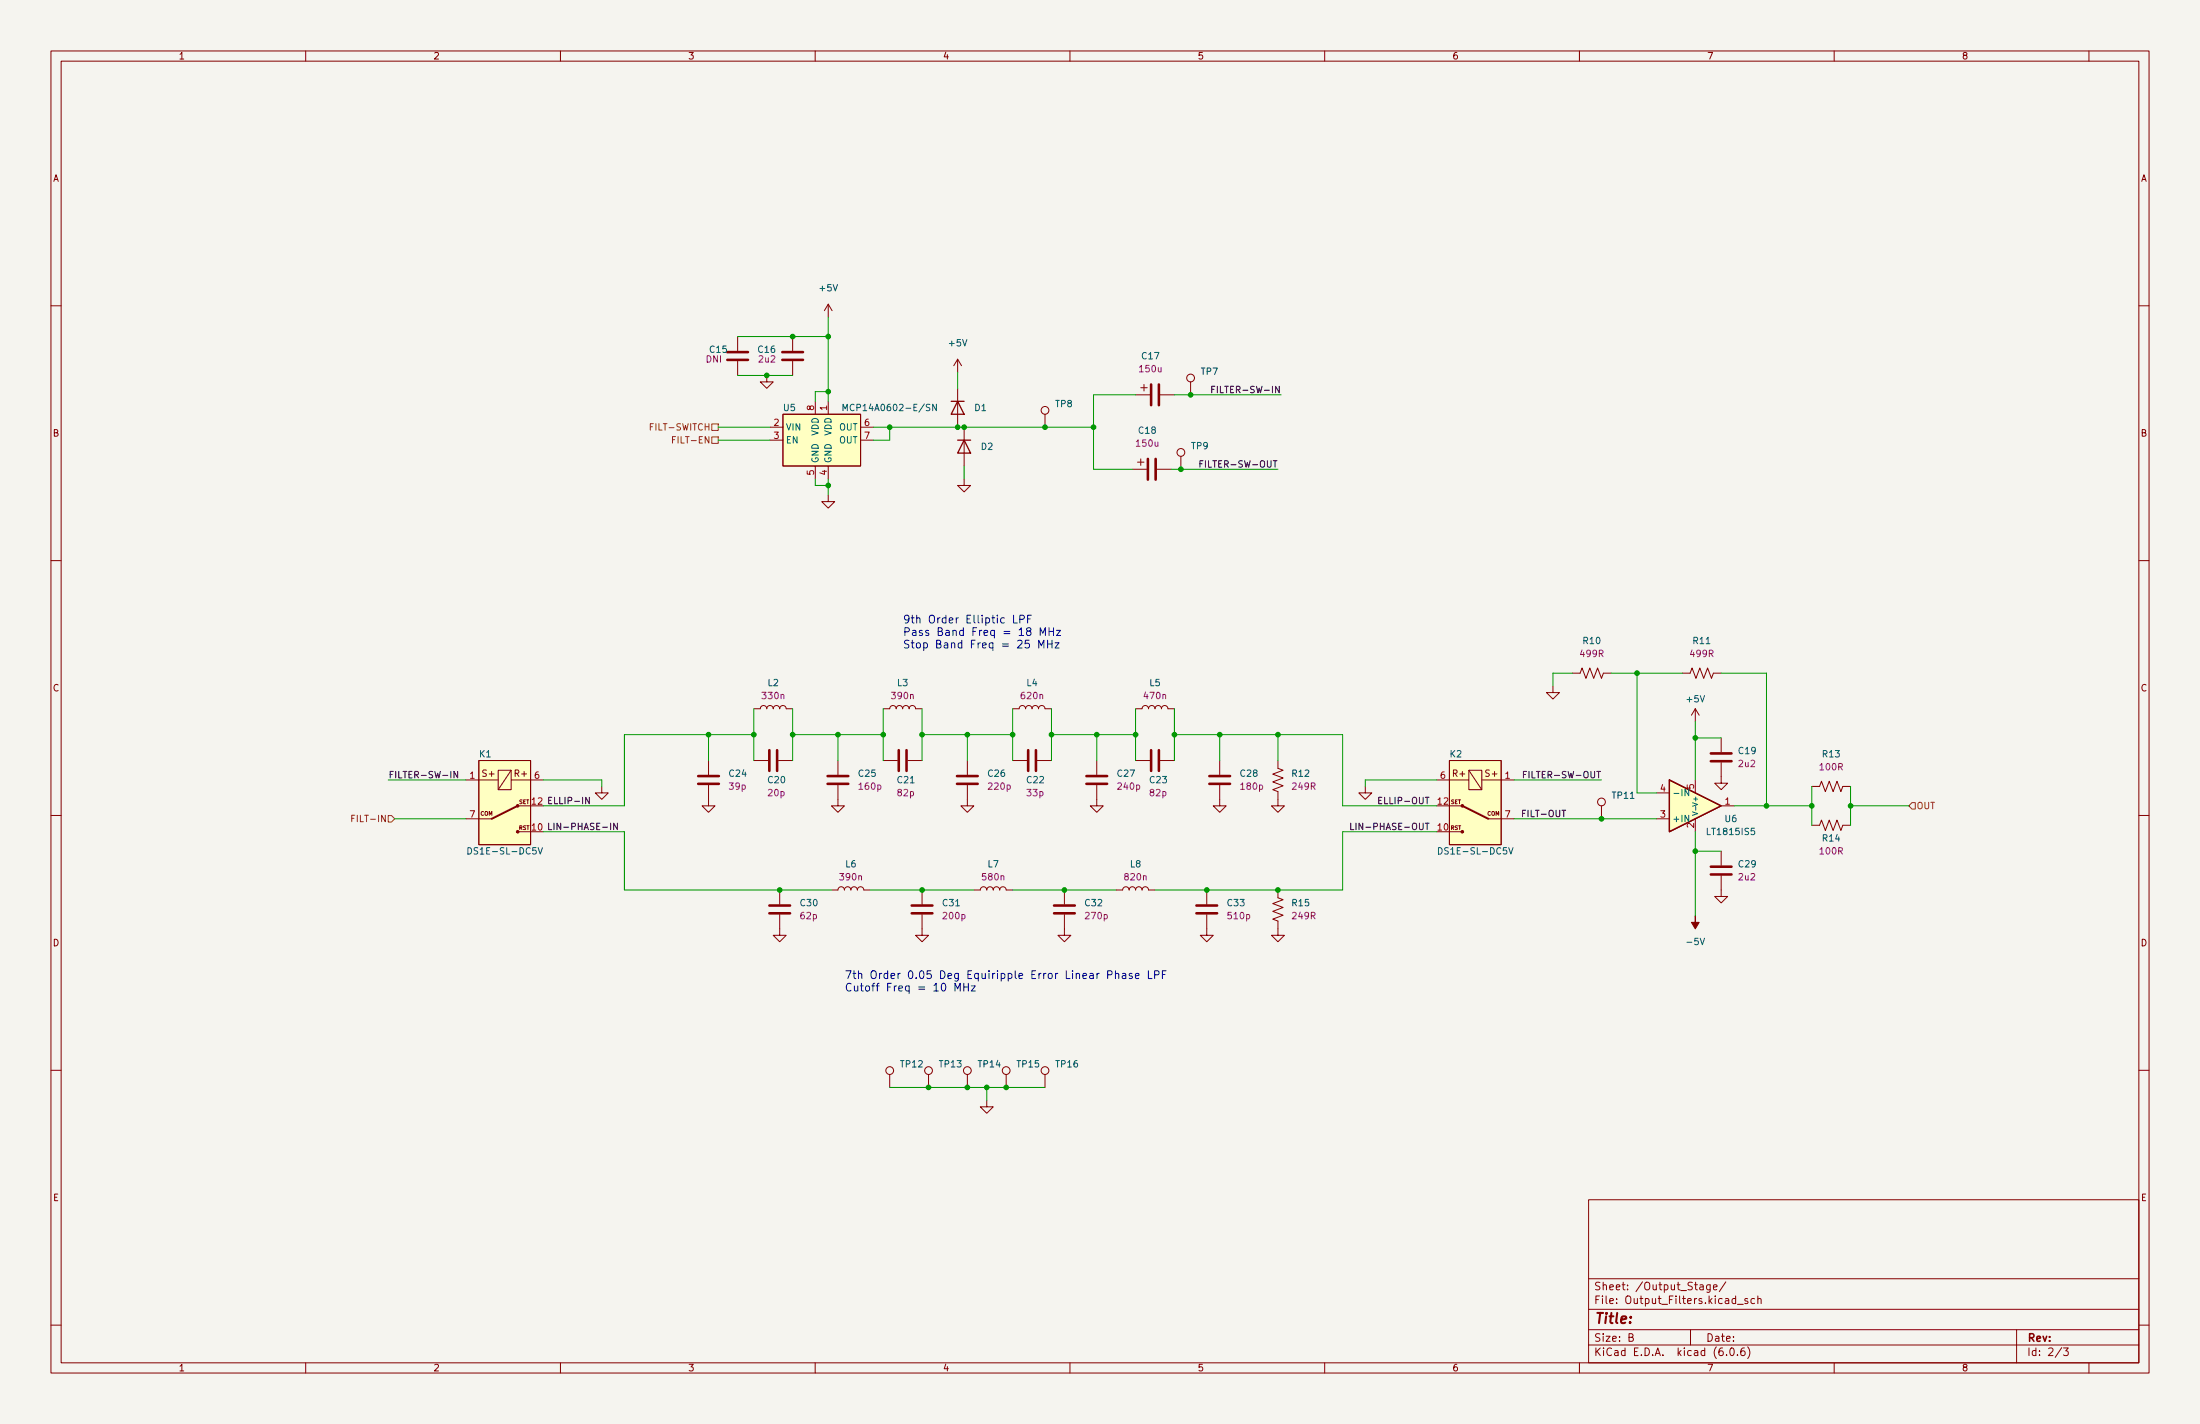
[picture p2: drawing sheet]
<svg xmlns="http://www.w3.org/2000/svg" width="432mm" height="279mm" viewBox="0 0 432 279" stroke-linecap="round" stroke-linejoin="round" font-family="sans-serif">
<path d="M0 0h431.8v279.4h-431.8z" fill="#f5f4ef" stroke="#f5f4ef" stroke-width=".2"/>
<g fill="none" stroke="#840000" stroke-width=".2">
<path d="M10 10h411.8v259.4h-411.8zM12 12h407.8v255.4h-407.8zM60 10v2M110 10v2M160 10v2M210 10v2M260 10v2M310 10v2M360 10v2M410 10v2M10 60h2M162.6 59.7v2.5"/>
<path d="M162.6 59.7l-.8 1.3M162.6 59.7l.7 1.3M419.8 60h2M144.8 66v2.8M144.8 70.9v2.8M150.5 73.7v1.2h1.3l-1.3 1.3-1.3-1.3h1.3M155.6 66v2.8M155.6 70.9v2.8M160 78.7v2.6M162.6 78.7v2.6M188 70.5v2.5M188 76.2v7.6"/>
<path d="M188 70.5l-.8 1.3M188 70.5l.7 1.3M222.9 77.5h2.8M223.9 76.1h1.3M224.5 75.4v1.3M227.7 77.5h2.8M233.7 74.9v2.6M151.1 83.8h2.6M151.1 86.4h2.6M153.7 81.3h15.2v10.1h-15.2zM160 91.4v2.6M162.6 97.2v1.2h1.2l-1.2 1.3-1.3-1.3h1.3"/>
<path d="M162.6 91.4v2.6M168.9 83.8h2.5M168.9 86.4h2.5M189.2 94v1.3h1.3l-1.3 1.2-1.2-1.2h1.2M189.2 83.8v7.6M205.1 81.3v2.5M222.2 92.1h2.8M223.3 90.7h1.2M223.9 90v1.3M227.1 92.1h2.8M231.8 89.5v2.6M10 110h2"/>
<path d="M419.8 110h2M148 139.1h1.2a.64 .64 0 0 1 .7-.7 .64 .64 0 0 1 .6 .7 .64 .64 0 0 1 .6-.7 .64 .64 0 0 1 .7 .7 .64 .64 0 0 1 .6-.7 .64 .64 0 0 1 .6 .7 .64 .64 0 0 1 .7-.7 .64 .64 0 0 1 .6 .7h1.3M173.4 139.1h1.2a.64 .64 0 0 1 .7-.7 .64 .64 0 0 1 .6 .7 .64 .64 0 0 1 .6-.7 .64 .64 0 0 1 .7 .7 .64 .64 0 0 1 .6-.7 .64 .64 0 0 1 .6 .7 .64 .64 0 0 1 .7-.7 .64 .64 0 0 1 .6 .7h1.3M198.8 139.1h1.2a.64 .64 0 0 1 .7-.7 .64 .64 0 0 1 .6 .7 .64 .64 0 0 1 .6-.7 .64 .64 0 0 1 .7 .7 .64 .64 0 0 1 .6-.7 .64 .64 0 0 1 .6 .7 .64 .64 0 0 1 .7-.7 .64 .64 0 0 1 .6 .7h1.3M222.9 139.1h1.3a.64 .64 0 0 1 .6-.7 .64 .64 0 0 1 .6 .7 .64 .64 0 0 1 .7-.7 .64 .64 0 0 1 .6 .7 .64 .64 0 0 1 .6-.7 .64 .64 0 0 1 .7 .7 .64 .64 0 0 1 .6-.7 .64 .64 0 0 1 .6 .7h1.3M304.8 134.6v1.3h1.3l-1.3 1.3-1.3-1.3h1.3M308.6 132.1h1.5l.4-1 .8 2 .7-2 .8 2 .8-2 .7 2 .4-1h1.5M330.2 132.1h1.5l.4-1 .8 2 .7-2 .8 2 .8-2 .7 2 .4-1h1.5M332.7 139.1l-.7 1.2M332.7 139.1v2.5M332.7 139.1l.8 1.2M10 160h2"/>
<path d="M91.4 153h6.4M94 149.2h10.1v16.5h-10.1zM97.8 151.1h2.5v3.8h-2.5zM100.3 153h6.4M100.3 151.1l-2.5 3.8M101.6 158.1h2.5M118.1 154.3v1.3h1.3l-1.3 1.2-1.3-1.2h1.3M139.1 154.1v4h1.2l-1.2 1.3-1.3-1.3h1.3M139.1 149.2v2.8M148 149.2h2.7M152.8 149.2h2.8M164.5 154.1v4h1.2l-1.2 1.3-1.3-1.3h1.3"/>
<path d="M164.5 149.2v2.8M173.4 149.2h2.7M178.2 149.2h2.8M189.9 154.1v4h1.2l-1.2 1.3-1.3-1.3h1.3M189.9 149.2v2.8M198.8 149.2h2.7M203.6 149.2h2.8M215.3 154.1v4h1.2l-1.2 1.3-1.3-1.3h1.3M215.3 149.2v2.8M222.9 149.2h2.8M227.7 149.2h2.8M239.4 154.1v4h1.3l-1.3 1.3-1.3-1.3h1.3"/>
<path d="M239.4 149.2v2.8M250.8 149.2v1.5l1 .4-2 .8 2 .8-2 .7 2 .8-2 .7 1 .4v2.8h1.3l-1.3 1.3-1.2-1.3h1.2M268 154.3v1.3h1.2l-1.2 1.2-1.3-1.2h1.3M281.9 153h6.4M284.5 149.2h10.1v16.5h-10.1zM284.5 158.1h2.5M288.3 151.1h2.5v3.8h-2.5zM288.3 151.1l2.5 3.8M290.8 153h6.4M314.3 158.1v2.6M325.1 155.6h2.6M332.7 153v2.6"/>
<path d="M337.8 149.6v4.1h1.3l-1.3 1.2-1.3-1.2h1.3M337.8 158.1h2.6M337.8 144.8v2.8M355.6 154.3h1.5l.4-1 .8 2 .7-2 .8 2 .8-2 .7 2 .4-1h1.5M419.8 160h2M91.4 160.7h5.1M101.6 163.2h2.5M153 179.5v4h1.3l-1.3 1.3-1.2-1.3h1.2M153 174.6v2.8M163.2 174.6h1.3a.64 .64 0 0 1 .6-.6 .64 .64 0 0 1 .6 .6 .64 .64 0 0 1 .7-.6 .64 .64 0 0 1 .6 .6 .64 .64 0 0 1 .6-.6 .64 .64 0 0 1 .7 .6 .64 .64 0 0 1 .6-.6 .64 .64 0 0 1 .6 .6h1.3M181 179.5v4h1.2l-1.2 1.3-1.3-1.3h1.3M181 174.6v2.8"/>
<path d="M191.1 174.6h1.3a.64 .64 0 0 1 .6-.6 .64 .64 0 0 1 .7 .6 .64 .64 0 0 1 .6-.6 .64 .64 0 0 1 .6 .6 .64 .64 0 0 1 .7-.6 .64 .64 0 0 1 .6 .6 .64 .64 0 0 1 .6-.6 .64 .64 0 0 1 .7 .6h1.3M208.9 179.5v4h1.3l-1.3 1.3-1.3-1.3h1.3M208.9 174.6v2.8M219.1 174.6h1.2a.64 .64 0 0 1 .7-.6 .64 .64 0 0 1 .6 .6 .64 .64 0 0 1 .6-.6 .64 .64 0 0 1 .7 .6 .64 .64 0 0 1 .6-.6 .64 .64 0 0 1 .7 .6 .64 .64 0 0 1 .6-.6 .64 .64 0 0 1 .6 .6h1.3M236.9 179.5v4h1.2l-1.2 1.3-1.3-1.3h1.3M236.9 174.6v2.8M250.8 174.6v1.5l1 .4-2 .8 2 .8-2 .7 2 .8-2 .7 1 .4v2.8h1.3l-1.3 1.3-1.2-1.3h1.2M284.5 163.2h2.5M292.1 160.7h5.1M325.1 160.7h2.6M332.7 160.7v2.5M337.8 171.8v4.1h1.3l-1.3 1.3-1.3-1.3h1.3"/>
<path d="M337.8 167v2.8M355.6 161.9h1.5l.4-1 .8 2 .7-2 .8 2 .8-2 .7 2 .4-1h1.5M10 210h2M174.6 210.8v2.6M182.2 210.8v2.6M189.9 210.8v2.6M193.7 215.9v1.3h1.2l-1.2 1.2-1.3-1.2h1.3M197.5 210.8v2.6M205.1 210.8v2.6M419.8 210h2M311.8 235.4h108v32h-108zM10 260h2"/>
<path d="M311.8 256.9h108M311.8 250.9h108M333.7 252.2h.5l.1 .9M334.3 252.4l-.5 .1-.2 .2 .2 .4 .5-.1M335.7 252.1v1.2l-.3 .3-.4-.1M335.7 252.2l-.5-.1-.3 .3 .2 .6h.6M336.3 252.6l.7-.2-.1-.2-.4-.1-.2 .2 .1 .7h.5M338.7 251.5l-1.3 1.9M341 255.9h1.2M343 254.9l-.3-.1-.3 .2 .1 .2 .5 .2v.3h-.6M344.4 254.9l-.5-.1-.2 .3 .1 .6h.6M345 254.9l.2-.1 .4 .1 .1 .9"/>
<path d="M345 254.3v1.5M419.8 260h2M60 267.4v2M110 267.4v2M160 267.4v2M210 267.4v2M260 267.4v2M310 267.4v2M311.8 263.9h108M311.8 260.9h108M319.7 262.4l.7-.1 .1-.2-.1-.4h-.7v1.5h.6l.3-.3a.39 .39 0 0 0-.4-.5M331.8 260.9v3"/>
<path d="M338.9 265.8v.2M339.7 264.5h.2a.8 .8 0 0 1 .5 .7 .8 .8 0 0 1-.5 .8 1 1 0 0 1-.2-1.5zM341 265.8v.2M342.4 264.5a.59 .59 0 0 0-.7 .6v.6l.1 .2 .4 .1 .2-.2 .1-.5-.1-.2-.5-.1-.2 .3M343 264.3a1.72 1.72 0 0 1 0 2.2M360 267.4v2M395.8 260.9v6.5M404.7 264.4l-1.3 1.9M405 264.5h.9l-.5 .5 .5 .2v.6l-.2 .2-.7-.2M410 267.4v2"/>
<circle cx="233.7" cy="74.2" r=".76"/>
<circle cx="205.1" cy="80.5" r=".76"/>
<circle cx="231.8" cy="88.8" r=".76"/>
<circle cx="314.3" cy="157.4" r=".76"/>
<circle cx="174.6" cy="210.1" r=".76"/>
<circle cx="182.2" cy="210.1" r=".76"/>
<circle cx="189.9" cy="210.1" r=".76"/>
<circle cx="197.5" cy="210.1" r=".76"/>
<circle cx="205.1" cy="210.1" r=".76"/>
</g>
<path d="M186.7 78.7h2.5M188 78.7l1.2 2.6h-2.5zM188 86.4h2.5M189.2 86.4l1.3 2.5h-2.5zM327.7 153l10.1 5.1-10.1 5.1z" fill="none" stroke="#840000" stroke-width=".25"/>
<g fill="#ffffc2" stroke="#ffffc2" stroke-width=".2">
<path d="M153.7 81.3h15.2v10.1h-15.2z"/>
<path d="M327.7 153l10.1 5.1-10.1 5.1z"/>
<path d="M94 149.2h10.1v16.5h-10.1z"/>
<path d="M284.5 149.2h10.1v16.5h-10.1z"/>
</g>
<path d="M183.8 79.3v1.3l-.7-1.3v1.3M165.5 80.6v-1.3l.4 .9 .4-.9v1.3M331.4 154.9v1.2l-.7-1.2v1.2M91.8 166.3a.64 .64 0 0 1 .8 .6 .64 .64 0 0 1-.8 .7zM105.6 166.3l.4 1.3 .5-1.3M282.3 166.3a.64 .64 0 0 1 .8 .6 .64 .64 0 0 1-.8 .7zM296.1 166.3l.4 1.3 .5-1.3" fill="none" stroke="#006464" stroke-width=".2"/>
<g fill="none" stroke="#840000" stroke-width=".51">
<path d="M142.7 69.1h4.1M142.7 70.6h4.1M153.5 69.1h4.1M153.5 70.6h4.1M225.9 75.4v4.1M227.5 75.4v4.1M225.3 90v4.1M226.8 90v4.1M137 153.8h4.1M137 152.3h4.1M151 147.2v4.1M152.5 147.2v4.1"/>
<path d="M162.4 153.8h4.1M162.4 152.3h4.1M176.4 147.2v4.1M177.9 147.2v4.1M187.8 153.8h4.1M187.8 152.3h4.1M201.8 147.2v4.1M203.3 147.2v4.1M213.2 153.8h4.1M213.2 152.3h4.1M225.9 147.2v4.1M227.5 147.2v4.1"/>
<path d="M237.4 153.8h4M237.4 152.3h4M335.8 149.4h4.1M335.8 147.8h4.1M151 179.2h4.1M151 177.7h4.1M178.9 179.2h4.1M178.9 177.7h4.1M206.9 179.2h4M206.9 177.7h4M234.8 179.2h4.1M234.8 177.7h4.1"/>
<path d="M335.8 171.6h4.1M335.8 170.1h4.1"/>
</g>
<g fill="#840000" stroke="#840000" stroke-width=".2">
<path d="M332.7 179.7v1.3h.8l-.8 1.2-.7-1.2h.7z"/>
<circle cx="101.6" cy="163.2" r=".25"/>
<circle cx="101.6" cy="158.1" r=".25"/>
<circle cx="287" cy="163.2" r=".25"/>
<circle cx="287" cy="158.1" r=".25"/>
</g>
<path d="M101.6 158.1l-5.1 2.6M287 158.1l5.1 2.6" fill="none" stroke="#840000" stroke-width=".38"/>
<path d="M127.6 83.7h.5M128.2 83.1h-.6v1.3M132 86.3h.4M132.6 85.7h-.6v1.2M139.7 85.7h1.3v1.3h-1.3zM139.7 83.2h1.3v1.3h-1.3zM69.6 160h-.6v1.2M375.3 157.5h.6v1.3h-.6l-.7-.7zM69 160.6h.5M76.2 160h.6l.7 .7-.7 .6h-.6z" fill="none" stroke="#725600" stroke-width=".2"/>
<g fill="none" stroke="#0f0f0f" stroke-width=".2">
<path d="M237.8 76.4h.5M238.4 75.8h-.6v1.3M238.9 75.8v1.3M235.5 91h.4M236.1 90.4h-.6v1.3M89.8 151.4v1.2l-.7-1.2v1.2M115.7 156.4v1.3l-.7-1.3v1.3M270.6 157h.4M271.2 156.4h-.6v1.3h.6M299 152h.4M299.6 151.4h-.6v1.2M306.6 159h.7"/>
<path d="M119.8 161.5v1.3M121.2 161.5v1.3l-.7-1.3v1.3M265.1 161.5v1.3h.6M266.1 161.5v1.3"/>
</g>
<g fill="none" stroke="#0000c2" stroke-width=".2">
<path d="M198.9 120.7v1.5h.8M200.2 121.5l.7-.1 .1-.2v-.3l-.2-.2h-.6v1.5M201.7 121.4h.5M202.4 120.7h-.7v1.5M203.9 127.1v-1.5l.5 1.1 .5-1.1v1.5M204.2 124.7v-1.5l.5 1.1 .5-1.1v1.5M205.6 125.6v1.5M205.6 126.3h.9M205.9 123.2v1.5M205.9 123.9h.9M206.5 125.6v1.5M206.8 123.2v1.5"/>
<path d="M207.1 126.1h.8l-.8 1h.8M207.4 123.7h.8l-.8 1h.8M187.4 194.5v-1.6l.5 1.1 .6-1.1v1.6M189.2 192.9v1.6M189.2 193.7h.8M190 192.9v1.6M190.6 193.4h.8l-.8 1.1h.8M217.4 191.3l.7-.1 .2-.2-.1-.4-.2-.1h-.6v1.5M218.9 191.1l.3-.1 .3 .1 .1 .9M218.9 190.5v1.5M220.3 191.1h.6l.1 .9M221 191.3l-.5 .1a.3 .3 0 0 0-.3 .3 .3 .3 0 0 0 .3 .3l.5-.1"/>
<path d="M222.2 191.1l-.4-.1-.2 .2 .1 .2 .5 .2v.3h-.6M222.9 191.5l.7-.2-.1-.2-.4-.1-.2 .2v.7h.6M225.4 190.5v1.5h.7M226.6 191.3l.8-.1 .1-.2-.1-.4-.2-.1h-.6v1.5M228.1 191.2h.6M228.9 190.5h-.8v1.5"/>
</g>
<g fill="none" stroke="#009600" stroke-width=".2">
<path d="M144.8 66h17.8M144.8 73.7h10.8M162.6 76.8h-2.6v1.9M162.6 62.2v16.5M188 73v3.2M222.9 77.5h-8.3v14.6h7.6M230.5 77.5h21M141 83.8h10.1M141 86.4h10.1M160 94v1.3h2.6M162.6 94v3.2M171.4 83.8h43.2"/>
<path d="M174.6 83.8v2.6h-3.2M189.2 91.4v2.6M229.9 92.1h20.9M148 139.1v10.1M155.6 139.1v10.1M173.4 139.1v10.1M181 139.1v10.1M198.8 139.1v10.1M206.4 139.1v10.1M222.9 139.1v10.1M230.5 139.1v10.1M308.6 132.1h-3.8v2.5"/>
<path d="M316.2 132.1h14M321.3 132.1v23.5h3.8M337.8 132.1h8.9v26M76.2 153h15.2M106.7 153h11.4v1.3M139.1 144.1v5.1M148 144.1h-25.4v14h-15.9M155.6 144.1h17.8M164.5 144.1v5.1M181 144.1h17.8M189.9 144.1v5.1M206.4 144.1h16.5"/>
<path d="M215.3 144.1v5.1M230.5 144.1h33v14h18.4M239.4 144.1v5.1M250.8 144.1v5.1M281.9 153h-13.9v1.3M297.2 153h17.1M332.7 141.6v11.4M332.7 144.8h5.1M340.4 158.1h15.2M355.6 154.3v7.6M363.2 158.1h11.4M363.2 154.3v7.6"/>
<path d="M77.5 160.7h13.9M106.7 163.2h15.9v11.4h40.6M170.8 174.6h20.3M198.8 174.6h20.3M281.9 163.2h-18.4v11.4h-36.8M297.2 160.7h27.9M332.7 163.2v16.5M332.7 167h5.1M174.6 213.4h30.5M193.7 213.4v2.5"/>
</g>
<g fill="#009600" stroke="#009600" stroke-width=".2">
<circle cx="208.9" cy="174.6" r=".46"/>
<circle cx="181" cy="174.6" r=".46"/>
<circle cx="189.9" cy="144.1" r=".46"/>
<circle cx="181" cy="144.1" r=".46"/>
<circle cx="155.6" cy="144.1" r=".46"/>
<circle cx="182.2" cy="213.4" r=".46"/>
<circle cx="189.9" cy="213.4" r=".46"/>
<circle cx="164.5" cy="144.1" r=".46"/>
<circle cx="173.4" cy="144.1" r=".46"/>
<circle cx="193.7" cy="213.4" r=".46"/>
<circle cx="197.5" cy="213.4" r=".46"/>
<circle cx="153" cy="174.6" r=".46"/>
<circle cx="355.6" cy="158.1" r=".46"/>
<circle cx="346.7" cy="158.1" r=".46"/>
<circle cx="332.7" cy="144.8" r=".46"/>
<circle cx="332.7" cy="167" r=".46"/>
<circle cx="314.3" cy="160.7" r=".46"/>
<circle cx="321.3" cy="132.1" r=".46"/>
<circle cx="363.2" cy="158.1" r=".46"/>
<circle cx="205.1" cy="83.8" r=".46"/>
<circle cx="214.6" cy="83.8" r=".46"/>
<circle cx="231.8" cy="92.1" r=".46"/>
<circle cx="233.7" cy="77.5" r=".46"/>
<circle cx="188" cy="83.8" r=".46"/>
<circle cx="189.2" cy="83.8" r=".46"/>
<circle cx="222.9" cy="144.1" r=".46"/>
<circle cx="206.4" cy="144.1" r=".46"/>
<circle cx="215.3" cy="144.1" r=".46"/>
<circle cx="198.8" cy="144.1" r=".46"/>
<circle cx="148" cy="144.1" r=".46"/>
<circle cx="139.1" cy="144.1" r=".46"/>
<circle cx="250.8" cy="144.1" r=".46"/>
<circle cx="236.9" cy="174.6" r=".46"/>
<circle cx="250.8" cy="174.6" r=".46"/>
<circle cx="230.5" cy="144.1" r=".46"/>
<circle cx="239.4" cy="144.1" r=".46"/>
<circle cx="162.6" cy="66" r=".46"/>
<circle cx="162.6" cy="76.8" r=".46"/>
<circle cx="174.6" cy="83.8" r=".46"/>
<circle cx="150.5" cy="73.7" r=".46"/>
<circle cx="155.6" cy="66" r=".46"/>
<circle cx="162.6" cy="95.3" r=".46"/>
</g>
<text font-size="2.8" fill="#840000" x="312.8" y="259.7">Title:</text>
<g font-size="2.1" fill="#0000c2">
<text x="177.2" y="122.3">9th Order Elliptic LPF</text>
<text x="177.2" y="124.8">Pass Band Freq = 18 MHz</text>
<text x="177.2" y="127.2">Stop Band Freq = 25 MHz</text>
<text x="165.7" y="192.1">7th Order 0.05 Deg Equiripple Error Linear Phase LPF</text>
<text x="165.7" y="194.5">Cutoff Freq = 10 MHz</text>
</g>
<g font-size="2.1" fill="#840000">
<text x="312.8" y="255.9">File: Output_Filters.kicad_sch</text>
<text x="312.8" y="253.2">Sheet: /Output_Stage/</text>
<text x="312.8" y="263.2">Size: B</text>
<text x="334.8" y="263.2">Date:</text>
<text x="397.8" y="263.2">Rev:</text>
<text x="312.8" y="266">KiCad E.D.A. kicad (6.0.6)</text>
<text x="397.8" y="266">Id: 2/3</text>
</g>
<g font-size="1.8" fill="#840000">
<text x="35" y="11.7">1</text>
<text x="85" y="11.7">2</text>
<text x="135" y="11.7">3</text>
<text x="185" y="11.7">4</text>
<text x="235" y="11.7">5</text>
<text x="285" y="11.7">6</text>
<text x="335" y="11.7">7</text>
<text x="385" y="11.7">8</text>
<text x="10.3" y="35.6">A</text>
<text x="420.1" y="35.6">A</text>
<text x="10.3" y="85.7">B</text>
<text x="420.1" y="85.7">B</text>
<text x="10.3" y="135.6">C</text>
<text x="420.1" y="135.6">C</text>
<text x="94.8" y="152.4">S+</text>
<text x="101.1" y="152.4">R+</text>
<text x="285.2" y="152.4">R+</text>
<text x="291.6" y="152.4">S+</text>
<text x="10.3" y="185.7">D</text>
<text x="420.1" y="185.7">D</text>
<text x="10.4" y="235.7">E</text>
<text x="420.2" y="235.7">E</text>
<text x="35" y="269.1">1</text>
<text x="85" y="269.1">2</text>
<text x="135" y="269.1">3</text>
<text x="185" y="269.1">4</text>
<text x="235" y="269.1">5</text>
<text x="285" y="269.1">6</text>
<text x="335" y="269.1">7</text>
<text x="385" y="269.1">8</text>
</g>
<g font-size="1.8" fill="#006464">
<text x="161" y="57.2">+5V</text>
<text x="139.4" y="69.2">C15</text>
<text x="148.9" y="69.2">C16</text>
<text x="186.4" y="67.9">+5V</text>
<text x="224.2" y="70.5">C17</text>
<text x="235.8" y="73.5">TP7</text>
<text x="153.8" y="80.6">U5</text>
<text x="166.7" y="80.6">MCP14A0602-E/SN</text>
<text x="191.3" y="80.6">D1</text>
<text x="207.2" y="79.9">TP8</text>
<text x="154.2" y="84.5">VIN</text>
<text x="154.2" y="87">EN</text>
<text x="160.7" y="85.5" transform="rotate(-90 160.7 85.5)">VDD</text>
<text x="163.2" y="85.5" transform="rotate(-90 163.2 85.5)">VDD</text>
<text x="164.7" y="84.5">OUT</text>
<text x="164.7" y="87">OUT</text>
<text x="192.6" y="88.3">D2</text>
<text x="223.5" y="85.1">C18</text>
<text x="233.9" y="88.1">TP9</text>
<text x="160.7" y="90.9" transform="rotate(-90 160.7 90.9)">GND</text>
<text x="163.2" y="90.9" transform="rotate(-90 163.2 90.9)">GND</text>
<text x="310.8" y="126.4">R10</text>
<text x="332.4" y="126.4">R11</text>
<text x="150.7" y="134.6">L2</text>
<text x="176.1" y="134.6">L3</text>
<text x="201.5" y="134.6">L4</text>
<text x="225.7" y="134.6">L5</text>
<text x="331.1" y="137.8">+5V</text>
<text x="94.1" y="148.6">K1</text>
<text x="284.6" y="148.6">K2</text>
<text x="341.3" y="148">C19</text>
<text x="357.8" y="148.6">R13</text>
<text x="143.2" y="152.4">C24</text>
<text x="150.8" y="153.7">C20</text>
<text x="168.6" y="152.4">C25</text>
<text x="176.2" y="153.7">C21</text>
<text x="194" y="152.4">C26</text>
<text x="201.6" y="153.7">C22</text>
<text x="219.4" y="152.4">C27</text>
<text x="225.7" y="153.7">C23</text>
<text x="243.5" y="152.4">C28</text>
<text x="253.7" y="152.4">R12</text>
<text x="316.5" y="156.7">TP11</text>
<text x="328.2" y="161.3">+IN</text>
<text x="328.2" y="156.2">-IN</text>
<text x="338.6" y="161.3">U6</text>
<text x="92.7" y="167.6">DS1E-SL-DC5V</text>
<text x="283.2" y="167.6">DS1E-SL-DC5V</text>
<text x="335.4" y="163.8">LT1815IS5</text>
<text x="357.8" y="165.1">R14</text>
<text x="166" y="170.2">L6</text>
<text x="193.9" y="170.2">L7</text>
<text x="221.9" y="170.2">L8</text>
<text x="341.3" y="170.2">C29</text>
<text x="157.1" y="177.8">C30</text>
<text x="185.1" y="177.8">C31</text>
<text x="213" y="177.8">C32</text>
<text x="241" y="177.8">C33</text>
<text x="253.7" y="177.8">R15</text>
<text x="331.4" y="185.4">-5V</text>
<text x="176.8" y="209.4">TP12</text>
<text x="184.4" y="209.4">TP13</text>
<text x="192.1" y="209.4">TP14</text>
<text x="199.7" y="209.4">TP15</text>
<text x="207.3" y="209.4">TP16</text>
</g>
<g font-size="1.8" fill="#840084">
<text x="138.6" y="71.1">DNI</text>
<text x="149" y="71.1">2u2</text>
<text x="223.8" y="73">150u</text>
<text x="223.2" y="87.6">150u</text>
<text x="310.3" y="128.9">499R</text>
<text x="331.9" y="128.9">499R</text>
<text x="149.7" y="137.2">330n</text>
<text x="175.1" y="137.2">390n</text>
<text x="200.5" y="137.2">620n</text>
<text x="224.7" y="137.2">470n</text>
<text x="143.5" y="154.9">39p</text>
<text x="168.7" y="154.9">160p</text>
<text x="194.1" y="154.9">220p</text>
<text x="219.5" y="154.9">240p</text>
<text x="243.7" y="154.9">180p</text>
<text x="253.8" y="154.9">249R</text>
<text x="341.3" y="150.5">2u2</text>
<text x="357.3" y="151.1">100R</text>
<text x="150.8" y="156.2">20p</text>
<text x="176.2" y="156.2">82p</text>
<text x="201.6" y="156.2">33p</text>
<text x="225.8" y="156.2">82p</text>
<text x="357.3" y="167.6">100R</text>
<text x="165" y="172.7">390n</text>
<text x="192.9" y="172.7">580n</text>
<text x="220.9" y="172.7">820n</text>
<text x="341.3" y="172.7">2u2</text>
<text x="157.2" y="180.3">62p</text>
<text x="185.2" y="180.3">200p</text>
<text x="213.2" y="180.3">270p</text>
<text x="241.1" y="180.3">510p</text>
<text x="253.8" y="180.3">249R</text>
</g>
<g font-size="1.8" fill="#0f0f0f">
<text x="239.5" y="77.1">FILTER-SW-IN</text>
<text x="236.9" y="91.7">FILTER-SW-OUT</text>
<text x="76.2" y="152.7">FILTER-SW-IN</text>
<text x="300.4" y="152.7">FILTER-SW-OUT</text>
<text x="104.4" y="157.9">12 ELLIP-IN</text>
<text x="271.3" y="157.8">ELLIP-OUT</text>
<text x="298.4" y="160.3">FILT-OUT</text>
<text x="104.4" y="162.9">10 LIN-PHASE-IN</text>
<text x="266.8" y="162.8">LIN-PHASE-OUT</text>
</g>
<g font-size="1.8" fill="#a90000">
<text x="151.9" y="83.6">2</text>
<text x="159.8" y="80.5" transform="rotate(-90 159.8 80.5)">8</text>
<text x="162.3" y="80.5" transform="rotate(-90 162.3 80.5)">1</text>
<text x="169.7" y="83.6">6</text>
<text x="151.9" y="86.1">3</text>
<text x="169.7" y="86.1">7</text>
<text x="159.8" y="93.2" transform="rotate(-90 159.8 93.2)">5</text>
<text x="162.3" y="93.2" transform="rotate(-90 162.3 93.2)">4</text>
<text x="92.2" y="152.8">1</text>
<text x="104.9" y="152.8">6</text>
<text x="282.7" y="152.8">6</text>
<text x="295.4" y="152.8">1</text>
<text x="325.9" y="155.3">4</text>
<text x="332.5" y="154.8" transform="rotate(-90 332.5 154.8)">5</text>
<text x="92.2" y="160.4">7</text>
<text x="282.2" y="157.9">12</text>
<text x="295.4" y="160.4">7</text>
<text x="325.9" y="160.4">3</text>
<text x="338.6" y="157.9">1</text>
<text x="282.2" y="162.9">10</text>
<text x="332.5" y="162.4" transform="rotate(-90 332.5 162.4)">2</text>
</g>
<g font-size="1.8" fill="#725600">
<text x="128.2" y="84.5">FILT-SWITCH</text>
<text x="132.7" y="87">FILT-EN</text>
<text x="69.9" y="161.3">FILT-IN</text>
<text x="376.1" y="158.8">OUT</text>
</g>
<text font-size="1.4" fill="#006464" x="333.2" y="160.1" transform="rotate(-90 333.2 160.1)">V- V+</text>
<g font-size="1.1" fill="#840000">
<text x="94.3" y="160">COM</text>
<text x="101.8" y="157.7">SET</text>
<text x="284.7" y="157.7">SET</text>
<text x="291.9" y="160">COM</text>
<text x="101.8" y="162.8">RST</text>
<text x="284.7" y="162.8">RST</text>
</g>
</svg>
